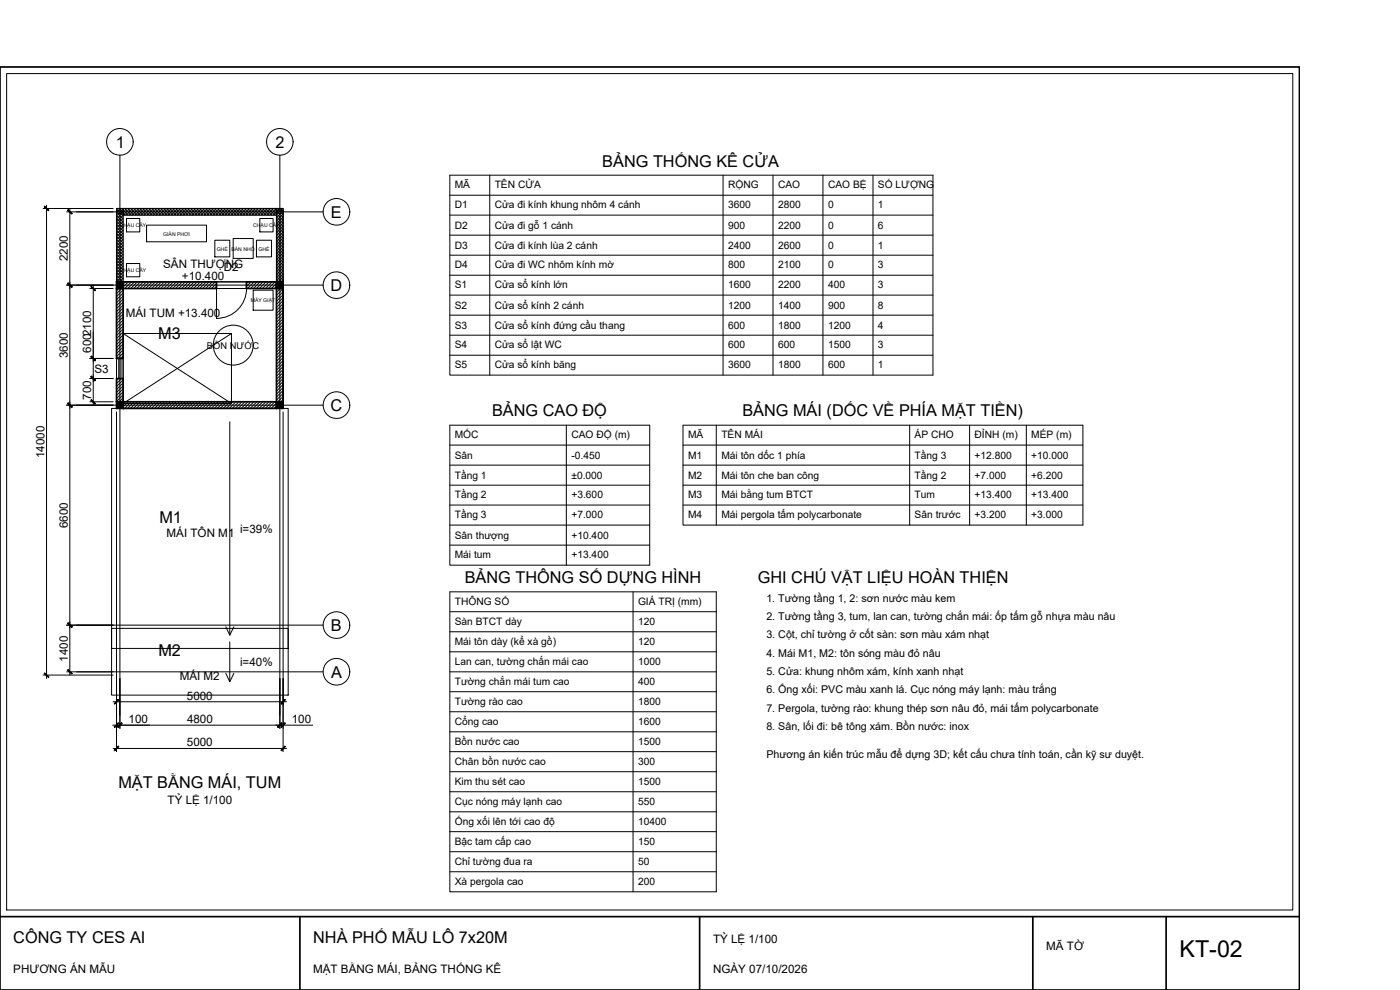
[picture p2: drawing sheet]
<svg xmlns="http://www.w3.org/2000/svg" width="420mm" height="297mm" viewBox="0 0 420 297" stroke-linecap="round" stroke-linejoin="round" font-family="sans-serif">
<!-- layer: TRUC -->
<g fill="none" stroke="#000" stroke-width=".3">
<path d="M36 46.6v168M84 46.6v168M23 63.6h74M23 85.5h74M23 121.6h74M23 187.6h74M23 201.6h74"/>
<circle cx="36" cy="42.6" r="4"/>
<circle cx="84" cy="42.6" r="4"/>
<circle cx="101" cy="63.6" r="4"/>
<circle cx="101" cy="85.6" r="4"/>
<circle cx="101" cy="121.6" r="4"/>
<circle cx="101" cy="187.6" r="4"/>
<circle cx="101" cy="201.6" r="4"/>
</g>
<!-- layer: SAN -->
<path d="M35 62.6h50v59.9h-50z" fill="none" stroke="#000" stroke-width=".3"/>
<!-- layer: SAN-LO -->
<path d="M37 100.1h32.5v21h-32.5zM37 100.1l32.5 21M69.5 100.1l-32.5 21" fill="none" stroke="#000" stroke-width=".3"/>
<!-- layer: TUONG -->
<path d="M35 86.6h2v21h-2zM37 84.6h28v2h-28zM74 84.6h9v2h-9zM83 86.6h2v34h-2zM35 113.6h2v7h-2zM37 120.6h46v1.9h-46z" fill="none" stroke="#000" stroke-width=".51"/>
<!-- layer: HATCH -->
<g fill="none" stroke="#000" stroke-width=".3">
<path d="M35 79.9l2 2M35 79l2 2M35 78.1l2 2M35 77.2l2 2M35 76.3l2 2M35 75.4l2 2M35 74.5l2 2M35 73.6l2 2M35 72.7l2 2M35 71.8l2 2M35 70.9l2 2M35 70l2 2"/>
<path d="M35 69.1l2 2M35 68.2l2 2M35 67.3l2 2M35 66.4l2 2M35 65.6l2 1.9M35 64.6l2 2.1M35 63.7l2 2M35 62.9l2 1.9M35.4 62.6l-.4 .4M35.6 62.6l2 1.9M36.3 62.6l-1.3 1.3M36.5 62.6l2 1.9"/>
<path d="M37 65.5l-2 2M37 66.4l-2 2M37 67.3l-2 2M37 68.2l-2 2M37 69.1l-2 2M37 70l-2 2M37 70.9l-2 2M37 71.8l-2 2M37 72.7l-2 2M37 73.6l-2 2M37 74.5l-2 1.9M37 75.3l-2 2.1"/>
<path d="M37 76.3l-2 2M37 77.2l-2 1.9M37 78l-2 2M37 78.9l-2 2.1M37 79.8l-2 2.1M37.2 62.6l-2.2 2.2M37.4 62.6l2 1.9M38.1 62.6l-3.1 3.1M38.3 62.6l2 1.9M39 62.6l-4 4M39.2 62.6l2 1.9M39.9 62.6l-2 1.9"/>
<path d="M40.1 62.6l2 1.9M40.8 62.6l-2 1.9M41 62.6l2 1.9M41.7 62.6l-2 1.9M41.9 62.6l2 1.9M42.6 62.6l-2 1.9M42.8 62.6l2 1.9M43.5 62.6l-2 1.9M43.6 62.6l2.1 1.9M44.4 62.6l-2 1.9M44.6 62.6l2 1.9M45.3 62.6l-2 1.9"/>
<path d="M45.5 62.6l2 1.9M46.2 62.6l-2 1.9M46.4 62.6l1.9 1.9M47.1 62.6l-2 1.9M47.2 62.6l2.1 1.9M48 62.6l-2 1.9M48.2 62.6l2 1.9M48.9 62.6l-2 1.9M49.1 62.6l2 1.9M49.8 62.6l-2 1.9M50 62.6l1.9 1.9M50.7 62.6l-2 1.9"/>
<path d="M50.8 62.6l2 1.9M51.6 62.6l-2 1.9M51.7 62.6l2.1 1.9M52.5 62.6l-2 1.9M52.7 62.6l2 1.9M53.4 62.6l-2 1.9M53.6 62.6l1.9 1.9M54.3 62.6l-2.1 1.9M54.4 62.6l2 1.9M55.2 62.6l-2 1.9M55.3 62.6l2.1 1.9M56 62.6l-1.9 1.9"/>
<path d="M56.2 62.6l2.1 1.9M56.9 62.6l-2 1.9M57.1 62.6l2 1.9M57.9 62.6l-2.1 1.9M58 62.6l2 1.9M58.8 62.6l-2 1.9M58.9 62.6l2 1.9M59.6 62.6l-1.9 1.9M59.8 62.6l2 1.9M60.5 62.6l-2 1.9M60.7 62.6l2 1.9M61.4 62.6l-2 1.9"/>
<path d="M61.6 62.6l2 1.9M62.4 62.6l-2.1 1.9M62.5 62.6l2 1.9M63.2 62.6l-1.9 1.9M63.4 62.6l2 1.9M64.1 62.6l-2 1.9M64.3 62.6l2 1.9M65 62.6l-2 1.9M65.2 62.6l2 1.9M66 62.6l-2.1 1.9M66.1 62.6l2 1.9M66.8 62.6l-2 1.9"/>
<path d="M67 62.6l2 1.9M67.7 62.6l-2 1.9M67.9 62.6l2 1.9M68.6 62.6l-2 1.9M68.8 62.6l2 1.9M69.5 62.6l-2 1.9M69.7 62.6l2 1.9M70.4 62.6l-2 1.9M70.6 62.6l2 1.9M71.3 62.6l-2 1.9M71.5 62.6l2 1.9M72.2 62.6l-2 1.9"/>
<path d="M72.4 62.6l2 1.9M73.1 62.6l-2 1.9M73.3 62.6l2 1.9M74 62.6l-2 1.9M74.2 62.6l2 1.9M74.9 62.6l-2 1.9M75.1 62.6l2 1.9M75.8 62.6l-2 1.9M76 62.6l2 1.9M76.7 62.6l-2 1.9M76.9 62.6l2 1.9M77.6 62.6l-2 1.9"/>
<path d="M77.8 62.6l2 1.9M78.5 62.6l-2 1.9M78.7 62.6l2 1.9M79.4 62.6l-2 1.9M79.6 62.6l2 1.9M80.3 62.6l-2 1.9M80.5 62.6l2 1.9M81.2 62.6l-2 1.9M81.4 62.6l3.6 3.6M82.1 62.6l-2 1.9M82.3 62.6l2.7 2.7M83 79.4l2 2"/>
<path d="M83 78.5l2 2M83 77.6l2 2M83 76.7l2 2M83 75.8l2 2M83 74.9l2 2M83 74l2 2M83 73.1l2 2M83 72.2l2 2M83 71.3l2 2M83 70.4l2 2M83 69.5l2 2M83 68.7l2 1.9"/>
<path d="M83 67.8l2 2M83 66.8l2 2.1M83 65.9l2 2M83 65.1l2 1.9M83 62.6l-2 1.9M83 62.6h.1M83.2 62.6l1.8 1.8M83.9 62.6l-2 1.9M84.1 62.6l.9 .8M84.8 62.6l-2 1.9M85 75l-2 1.9M85 79.4l-2 2"/>
<path d="M85 65.1l-2 2M85 66l-2 2M85 77.7l-2 2M85 78.6l-2 1.9M85 66.9l-2 2M85 67.8l-2 2M85 70.5l-2 2M85 71.4l-2 1.9M85 63.3l-2 2M85 64.2l-2 2M85 68.7l-2 2M85 69.6l-2 2"/>
<path d="M85 72.2l-2 2M85 73.1l-2 2.1M85 74.1l-2 2M85 75.8l-2 2M85 76.7l-2 2.1M35 84.4l.1 .2M35 83.5l1 1.1M35 82.6l1.9 2M35 81.7l2 2M35 80.8l2 2M35.6 86.6l-.6 .6M36.5 86.6l-1.5 1.5"/>
<path d="M37 88.8l-2 2M37 89.7l-2 2M37 93.3l-2 2M37 94.2l-2 2M37 96.9l-2 2M37 97.8l-2 2M37 87l-2 2M37 87.9l-2 2M37 90.6l-2 2M37 91.5l-2 2M37 92.4l-2 2M37 95.1l-2 2"/>
<path d="M37 96l-2 2M37 98.7l-2 2M37 99.6l-2 2M37 80.8l-2 1.9M37 81.6l-2 2M37 82.5l-2 2M37 83.4l-1.1 1.2M37 84.4l-.3 .2M37.6 84.6l-.6 .6M38.5 84.6l-1.5 1.5M39.5 84.6l-2.1 2M40.3 84.6l-1.9 2"/>
<path d="M41.2 84.6l-2 2M42.1 84.6l-2 2M43.1 84.6l-2.1 2M43.9 84.6l-1.9 2M44.8 84.6l-2 2M45.7 84.6l-2 2M46.6 84.6l-2 2M47.5 84.6l-2 2M48.4 84.6l-2 2M49.3 84.6l-2 2M50.2 84.6l-2 2M51.1 84.6l-2 2"/>
<path d="M52 84.6l-2 2M52.9 84.6l-2 2M53.8 84.6l-2 2M54.7 84.6l-2 2M55.6 84.6l-2 2M56.5 84.6l-2 2M57.4 84.6l-2 2M58.3 84.6l-2 2M59.2 84.6l-2 2M60.1 84.6l-2 2M61 84.6l-2 2M61.9 84.6l-2 2"/>
<path d="M62.8 84.6l-2 2M63.7 84.6l-2 2M64.6 84.6l-2 2M65 85.1l-1.5 1.5M65 86l-.6 .6M74.5 84.6l-.5 .4M75.4 84.6l-1.4 1.4M76.3 84.6l-2 2M77.2 84.6l-2 2M78.1 84.6l-2 2M79 84.6l-2 2M79.8 84.6l-1.9 2"/>
<path d="M80.8 84.6l-2.1 2M81.7 84.6l-2 2M82.5 84.6l-1.9 2M83 85l-1.6 1.6M83 85.9l-.7 .7M83 83.9l.7 .7M83 83l1.5 1.6M83 82.1l2 2M83 81.2l2 2M83 80.3l2 2M83.2 86.6l-.2 .2M84.2 86.6l-1.2 1.1"/>
<path d="M85 80.3l-2 2M85 83l-1.6 1.6M85 83.9l-.7 .7M85 87.5l-2 2M85 88.4l-2 2M85 92l-2 2M85 92.9l-2 2M85 95.6l-2 2M85 96.5l-2 2M85 97.4l-2 2M85 82.2l-2 1.9M85 86.6l-2 2"/>
<path d="M85 89.3l-2 2M85 90.2l-2 2M85 91.1l-2 2M85 93.8l-2 2M85 94.7l-2 2M85 98.3l-2 2M85 99.2l-2 2M85 81.2l-2 2.1M35.6 113.6l-.6 .6M36.5 113.6l-1.5 1.5M37 101.4l-2 2M37 102.3l-2 2"/>
<path d="M37 105.9l-1.7 1.7M37 106.8l-.8 .8M37 114l-2 2M37 114.9l-2 2M37 115.8l-2 2M37 116.7l-2 1.9M37 117.5l-2 2.1M37 118.5l-2 2M37 119.4l-1.2 1.2M37 100.5l-2 2M37 103.2l-2 2M37 104.1l-2 2"/>
<path d="M37 105l-2 2M85 100.1l-2 2M85 101.9l-2 2M85 104.6l-2 2M85 105.5l-2 2M85 108.2l-2 2M85 109.1l-2 2M85 110l-2 2M85 112.7l-2 2M85 113.6l-2 2M85 114.5l-2 1.9M85 117.2l-2 2"/>
<path d="M85 118.1l-2 1.9M85 101l-2 2M85 102.8l-2 2M85 103.7l-2 2M85 106.4l-2 2M85 107.3l-2 2M85 110.9l-2 2M85 111.8l-2 2M85 115.3l-2 2.1M85 116.3l-2 2M85 118.9l-1.6 1.7M85 119.9l-.7 .7"/>
<path d="M37 120.3l-.3 .3M37.5 120.6l-.5 .5M38.5 120.6l-1.5 1.4M39.4 120.6l-2 1.9M40.3 120.6l-2 1.9M41.1 120.6l-1.9 1.9M42 120.6l-2 1.9M43 120.6l-2.1 1.9M43.9 120.6l-2 1.9M44.7 120.6l-1.9 1.9M45.6 120.6l-2 1.9M46.6 120.6l-2.1 1.9"/>
<path d="M47.5 120.6l-2 1.9M48.3 120.6l-1.9 1.9M49.2 120.6l-2 1.9M50.1 120.6l-2 1.9M51.1 120.6l-2.1 1.9M51.9 120.6l-1.9 1.9M52.8 120.6l-2 1.9M53.7 120.6l-2 1.9M54.7 120.6l-2.1 1.9M55.5 120.6l-2 1.9M56.4 120.6l-2 1.9M57.3 120.6l-2 1.9"/>
<path d="M58.2 120.6l-2 1.9M59.1 120.6l-2 1.9M60 120.6l-2 1.9M60.9 120.6l-2 1.9M61.8 120.6l-2 1.9M62.7 120.6l-2 1.9M63.6 120.6l-2 1.9M64.5 120.6l-2 1.9M65.4 120.6l-2 1.9M66.3 120.6l-2 1.9M67.2 120.6l-2 1.9M68.1 120.6l-2 1.9"/>
<path d="M69 120.6l-2 1.9M69.9 120.6l-2 1.9M70.8 120.6l-2 1.9M71.7 120.6l-2 1.9M72.6 120.6l-2 1.9M73.5 120.6l-2 1.9M74.4 120.6l-2 1.9M75.3 120.6l-2 1.9M76.2 120.6l-2 1.9M77.1 120.6l-2 1.9M78 120.6l-2 1.9M78.9 120.6l-2 1.9"/>
<path d="M79.8 120.6l-2 1.9M80.7 120.6l-2 1.9M81.6 120.6l-2 1.9M82.5 120.6l-2 1.9M83 121l-1.6 1.5M83 121.9l-.7 .6"/>
</g>
<!-- layer: CUA -->
<path d="M65 86.6v-2h9v2h-9v9M74 86.5a9 9 0 0 1-9 9M35 107.6h2v6h-2zM35.6 107.6v6M36.3 107.6v6" fill="none" stroke="#000" stroke-width=".3"/>
<!-- layer: LAN-CAN -->
<path d="M35 62.6h2v22h-2zM37 62.6h46v1.9h-46zM83 62.6h2v22h-2z" fill="none" stroke="#000" stroke-width=".34"/>
<!-- layer: COT -->
<path d="M35 84.6h2v2h-2zM83 84.6h2v2h-2zM35 120.6h2v1.9h-2zM83 120.6h2v1.9h-2z" fill="none" stroke="#000" stroke-width=".51"/>
<g fill="#000" stroke="#000" stroke-width=".3">
<path d="M35 84.6l2 2v-2zM35 84.6l2 2h-2z"/>
<path d="M83 84.6l2 2v-2zM83 84.6l2 2h-2z"/>
<path d="M35 120.6l2 1.9v-1.9zM35 120.6l2 1.9h-2z"/>
<path d="M83 120.6l2 1.9v-1.9zM83 120.6l2 1.9h-2z"/>
</g>
<!-- layer: MAI -->
<path d="M35 84.6h50v37.9h-50zM33.5 122.5h53v72h-53zM69 126.6v64M33.5 188.5h53v20.1h-53zM67.8 188.1l1.2 2.5 1.2-2.5M69 192.6v11.9M67.8 202l1.2 2.5 1.2-2.5" fill="none" stroke="#000" stroke-width=".3"/>
<!-- layer: BON-NUOC -->
<circle cx="70" cy="103.6" r="6" fill="none" stroke="#000" stroke-width=".3"/>
<!-- layer: KIM-THU-SET -->
<g fill="none" stroke="#000" stroke-width=".3">
<circle cx="36" cy="63.5" r=".61"/>
<circle cx="84" cy="63.5" r=".61"/>
<circle cx="36" cy="85.5" r=".61"/>
<circle cx="84" cy="85.5" r=".61"/>
<circle cx="36" cy="121.5" r=".61"/>
<circle cx="84" cy="121.5" r=".61"/>
</g>
<!-- layer: NOI-THAT -->
<path d="M38 79.1h4v3.9h-4zM38 65.6h4v4h-4zM44 67.5h18v5h-18zM64.5 72.1h4.5v5h-4.5zM70 71.6h6v5.9h-6zM77 72.1h4.5v5h-4.5zM78 65.6h4v4h-4zM76 87.1h6v6h-6z" fill="none" stroke="#000" stroke-width=".3"/>
<!-- layer: KICH-THUOC -->
<g fill="none" stroke="#000" stroke-width=".3">
<path d="M13 62.6h21M14 61.6v142M20 63.6h14M21 62.6v140M20 85.5h14M27 86.6h7M28 99.6v14.9M28 85.5v23.1M27 113.6h7M27 107.6h7M28 112.6v9M20 121.6h14"/>
<path d="M27 120.6h7M35 123.6v101.9M85 123.6v101.9M20 187.6h14M13 202.6h21M20 201.6h14M33.8 217.6h11.1M34 210.6h52M35 217.6h50M36 203.6v15M82.8 217.6h11.1M84 203.6v15"/>
<path d="M34 224.6h52"/>
</g>
<g fill="#000" stroke="#000" stroke-width=".3">
<path d="M13.3 62l1.2 1.2 .1-.1zM13.4 61.9l1.2 1.2-1.3-1.1z"/>
<path d="M20.3 63l1.2 1.2 .1-.1zM20.3 63l.1-.1 1.2 1.2z"/>
<path d="M20.4 84.9l-.1 .1 1.3 1.1zM20.3 85l1.3 1.1-.1 .1z"/>
<path d="M20.3 85l1.2 1.2 .1-.1zM20.3 85l.1-.1 1.2 1.2z"/>
<path d="M27.3 86l1.2 1.2 .1-.1zM27.3 86l.1-.1 1.2 1.2z"/>
<path d="M27.3 120l1.3 1.1-1.2-1.2zM27.3 120l1.3 1.1-.1 .1z"/>
<path d="M27.4 112.9l-.1 .1 1.3 1.1zM27.3 113l1.3 1.1-.1 .1z"/>
<path d="M27.4 106.9l-.1 .1 1.3 1.1zM27.3 107l1.3 1.1-.1 .1z"/>
<path d="M27.3 113l1.2 1.2 .1-.1zM27.3 113l.1-.1 1.2 1.2z"/>
<path d="M27.3 107l1.2 1.2 .1-.1zM27.3 107l.1-.1 1.2 1.2z"/>
<path d="M20.3 121l1.3 1.1-1.2-1.2zM20.3 121l1.3 1.1-.1 .1z"/>
<path d="M20.3 121l1.2 1.2 .1-.1zM20.3 121l.1-.1 1.2 1.2z"/>
<path d="M20.4 186.9l-.1 .1 1.3 1.1zM20.3 187l1.3 1.1-.1 .1z"/>
<path d="M20.3 187l1.2 1.2 .1-.1zM20.3 187l.1-.1 1.2 1.2z"/>
<path d="M13.4 201.9l-.1 .1 1.3 1.1zM13.3 202l1.3 1.1-.1 .1z"/>
<path d="M20.4 200.9l-.1 .1 1.3 1.1zM20.3 201l1.3 1.1-.1 .1z"/>
<path d="M34.3 218.1l.1 .1 1.1-1.3zM35.5 216.9l.1 .1-1.2 1.2z"/>
<path d="M35.5 209.9l-1.1 1.3 1.2-1.2zM35.5 209.9l-1.1 1.3-.1-.1z"/>
<path d="M36.5 216.9l-1.1 1.3 1.2-1.2zM35.3 218.1l1.2-1.2-1.1 1.3z"/>
<path d="M36.5 216.9l-1.1 1.3 1.2-1.2zM35.3 218.1l1.2-1.2-1.1 1.3z"/>
<path d="M83.3 218.1l.1 .1 1.1-1.3zM84.5 216.9l.1 .1-1.2 1.2z"/>
<path d="M83.3 218.1l.1 .1 1.1-1.3zM84.5 216.9l.1 .1-1.2 1.2z"/>
<path d="M85.5 209.9l-1.2 1.2 .2 .1zM85.5 209.9l.1 .1-1.1 1.2z"/>
<path d="M85.5 216.9l-1 1.3 1.1-1.2zM85.5 216.9l-1 1.3-.2-.1z"/>
<path d="M35.5 223.9l-1.1 1.3 1.2-1.2zM34.3 225.1l1.2-1.2-1.1 1.3z"/>
<path d="M85.5 223.9l-1.2 1.2 .2 .1zM85.5 223.9l.1 .1-1.1 1.2z"/>
</g>
<!-- layer: BANG -->
<g fill="none" stroke="#000" stroke-width=".3">
<path d="M135 52.6h145v60h-145zM135 58.6h145M147 52.6v60M217 52.6v60M232 52.6v60M247 52.6v60M262 52.6v60M135 64.5h145M135 70.6h145M135 76.6h145M135 82.6h145M135 88.5h145"/>
<path d="M135 94.6h145M135 100.6h145M135 106.6h145M135 127.6h60v42h-60zM135 133.5h60M135 139.6h60M170 127.6v42M205 127.6h120v30h-120zM205 133.5h120M205 139.6h120M215 127.6v30M273 127.6v30"/>
<path d="M291 127.6v30M308 127.6v30M135 145.6h60M135 151.5h60M135 157.6h60M205 145.6h120M205 151.5h120M135 177.6h80v90h-80zM135 163.6h60M190 177.6v90M135 183.5h80M135 189.6h80"/>
<path d="M135 195.6h80M135 201.6h80M135 207.5h80M135 213.6h80M135 219.6h80M135 225.5h80M135 231.5h80M135 237.6h80M135 243.6h80M135 249.5h80M135 255.6h80M135 261.6h80"/>
</g>
<!-- layer: KHUNG -->
<path d="M0 20.1h390v276.9h-390zM0 275h390M90 275v22M210 275v22M310 275v22M350 275v22" fill="none" stroke="#000" stroke-width=".51"/>
<path d="M2 22.1h386v250.9h-386z" fill="none" stroke="#000" stroke-width=".3"/>
<text font-size="7" x="354" y="287">KT-02</text>
<g font-size="4.9">
<text x="34.8" y="44.3">1</text>
<text x="82.7" y="44.3">2</text>
<text x="180.8" y="50.2">BẢNG THỐNG KÊ CỬA</text>
<text x="99.3" y="65.3">E</text>
<text x="99.1" y="87.3">D</text>
<text x="47.5" y="101.8">M3</text>
<text x="99.2" y="123.3">C</text>
<text x="147.7" y="124.9">BẢNG CAO ĐỘ</text>
<text x="222.8" y="124.7">BẢNG MÁI (DỐC VỀ PHÍA MẶT TIỀN)</text>
<text x="47.8" y="156.8">M1</text>
<text x="139.5" y="174.9">BẢNG THÔNG SỐ DỰNG HÌNH</text>
<text x="227.4" y="174.9">GHI CHÚ VẬT LIỆU HOÀN THIỆN</text>
<text x="99.3" y="189.3">B</text>
<text x="47.5" y="196.8">M2</text>
<text x="99.4" y="203.3">A</text>
<text x="35.5" y="236.4">MẶT BẰNG MÁI, TUM</text>
<text x="4" y="283">CÔNG TY CES AI</text>
<text x="94" y="283">NHÀ PHỐ MẪU LÔ 7x20M</text>
</g>
<g font-size="3.5">
<text x="20.3" y="78.4" transform="rotate(-90 20.3 78.4)">2200</text>
<text x="49" y="80.3">SÂN THƯỢNG</text>
<text x="54.6" y="84">+10.400</text>
<text x="67.2" y="81.3">D2</text>
<text x="37.7" y="95.1">MÁI TUM +13.400</text>
<text x="20.3" y="107.4" transform="rotate(-90 20.3 107.4)">3600</text>
<text x="27.3" y="105.9" transform="rotate(-90 27.3 105.9)">6002100</text>
<text x="28.3" y="111.8">S3</text>
<text x="27.3" y="120" transform="rotate(-90 27.3 120)">700</text>
<text x="13.3" y="137.5" transform="rotate(-90 13.3 137.5)">14000</text>
<text x="20.3" y="158.4" transform="rotate(-90 20.3 158.4)">6600</text>
<text x="50" y="161.1">MÁI TÔN M1</text>
<text x="72.1" y="159.8">i=39%</text>
<text x="20.3" y="198.5" transform="rotate(-90 20.3 198.5)">1400</text>
<text x="72.1" y="199.8">i=40%</text>
<text x="53.9" y="204.1">MÁI M2</text>
<text x="56.1" y="209.9">5000</text>
<text x="38.6" y="216.9">100</text>
<text x="56.1" y="216.9">4800</text>
<text x="87.6" y="216.9">100</text>
<text x="56.1" y="223.9">5000</text>
<text x="50.3" y="241.3">TỶ LỆ 1/100</text>
<text x="214" y="283">TỶ LỆ 1/100</text>
<text x="314" y="285.1">MÃ TỜ</text>
<text x="4" y="292">PHƯƠNG ÁN MẪU</text>
<text x="94" y="292">MẶT BẰNG MÁI, BẢNG THỐNG KÊ</text>
<text x="214" y="292">NGÀY 07/10/2026</text>
</g>
<g font-size="3.2">
<text x="230" y="180.6">1. Tường tầng 1, 2: sơn nước màu kem</text>
<text x="230" y="186">2. Tường tầng 3, tum, lan can, tường chắn mái: ốp tấm gỗ nhựa màu nâu</text>
<text x="230" y="191.5">3. Cột, chỉ tường ở cốt sàn: sơn màu xám nhạt</text>
<text x="230" y="197">4. Mái M1, M2: tôn sóng màu đỏ nâu</text>
<text x="230" y="202.6">5. Cửa: khung nhôm xám, kính xanh nhạt</text>
<text x="230" y="208.1">6. Ống xối: PVC màu xanh lá. Cục nóng máy lạnh: màu trắng</text>
<text x="230" y="213.6">7. Pergola, tường rào: khung thép sơn nâu đỏ, mái tấm polycarbonate</text>
<text x="230" y="219.1">8. Sân, lối đi: bê tông xám. Bồn nước: inox</text>
<text x="230" y="227.6">Phương án kiến trúc mẫu để dựng 3D; kết cấu chưa tính toán, cần kỹ sư duyệt.</text>
</g>
<g font-size="3.1">
<text x="136.5" y="56.5">MÃ</text>
<text x="148.5" y="56.5">TÊN CỬA</text>
<text x="218.5" y="56.5">RỘNG</text>
<text x="233.5" y="56.5">CAO</text>
<text x="248.5" y="56.5">CAO BỆ</text>
<text x="263.5" y="56.5">SỐ LƯỢNG</text>
<text x="136.5" y="62.6">D1</text>
<text x="148.5" y="62.6">Cửa đi kính khung nhôm 4 cánh</text>
<text x="218.5" y="62.6">3600</text>
<text x="233.5" y="62.6">2800</text>
<text x="248.5" y="62.6">0</text>
<text x="263.5" y="62.6">1</text>
<text x="136.5" y="68.6">D2</text>
<text x="148.5" y="68.6">Cửa đi gỗ 1 cánh</text>
<text x="218.5" y="68.6">900</text>
<text x="233.5" y="68.6">2200</text>
<text x="248.5" y="68.6">0</text>
<text x="263.5" y="68.6">6</text>
<text x="136.5" y="74.6">D3</text>
<text x="148.5" y="74.6">Cửa đi kính lùa 2 cánh</text>
<text x="218.5" y="74.6">2400</text>
<text x="233.5" y="74.6">2600</text>
<text x="248.5" y="74.6">0</text>
<text x="263.5" y="74.6">1</text>
<text x="136.5" y="80.5">D4</text>
<text x="148.5" y="80.5">Cửa đi WC nhôm kính mờ</text>
<text x="218.5" y="80.5">800</text>
<text x="233.5" y="80.5">2100</text>
<text x="248.5" y="80.5">0</text>
<text x="263.5" y="80.5">3</text>
<text x="136.5" y="86.6">S1</text>
<text x="148.5" y="86.6">Cửa sổ kính lớn</text>
<text x="218.5" y="86.6">1600</text>
<text x="233.5" y="86.6">2200</text>
<text x="248.5" y="86.6">400</text>
<text x="263.5" y="86.6">3</text>
<text x="136.5" y="92.6">S2</text>
<text x="148.5" y="92.6">Cửa sổ kính 2 cánh</text>
<text x="218.5" y="92.6">1200</text>
<text x="233.5" y="92.6">1400</text>
<text x="248.5" y="92.6">900</text>
<text x="263.5" y="92.6">8</text>
<text x="136.5" y="98.6">S3</text>
<text x="148.5" y="98.6">Cửa sổ kính đứng cầu thang</text>
<text x="218.5" y="98.6">600</text>
<text x="233.5" y="98.6">1800</text>
<text x="248.5" y="98.6">1200</text>
<text x="263.5" y="98.6">4</text>
<text x="136.5" y="104.5">S4</text>
<text x="148.5" y="104.5">Cửa sổ lật WC</text>
<text x="218.5" y="104.5">600</text>
<text x="233.5" y="104.5">600</text>
<text x="248.5" y="104.5">1500</text>
<text x="263.5" y="104.5">3</text>
<text x="136.5" y="110.6">S5</text>
<text x="148.5" y="110.6">Cửa sổ kính băng</text>
<text x="218.5" y="110.6">3600</text>
<text x="233.5" y="110.6">1800</text>
<text x="248.5" y="110.6">600</text>
<text x="263.5" y="110.6">1</text>
<text x="136.5" y="131.6">MỐC</text>
<text x="171.5" y="131.6">CAO ĐỘ (m)</text>
<text x="206.5" y="131.6">MÃ</text>
<text x="216.5" y="131.6">TÊN MÁI</text>
<text x="274.5" y="131.6">ÁP CHO</text>
<text x="292.5" y="131.6">ĐỈNH (m)</text>
<text x="309.5" y="131.6">MÉP (m)</text>
<text x="136.5" y="137.6">Sân</text>
<text x="171.5" y="137.6">-0.450</text>
<text x="206.5" y="137.6">M1</text>
<text x="216.5" y="137.6">Mái tôn dốc 1 phía</text>
<text x="274.5" y="137.6">Tầng 3</text>
<text x="292.5" y="137.6">+12.800</text>
<text x="309.5" y="137.6">+10.000</text>
<text x="136.5" y="143.6">Tầng 1</text>
<text x="171.5" y="143.6">±0.000</text>
<text x="206.5" y="143.6">M2</text>
<text x="216.5" y="143.6">Mái tôn che ban công</text>
<text x="274.5" y="143.6">Tầng 2</text>
<text x="292.5" y="143.6">+7.000</text>
<text x="309.5" y="143.6">+6.200</text>
<text x="136.5" y="149.5">Tầng 2</text>
<text x="171.5" y="149.5">+3.600</text>
<text x="206.5" y="149.5">M3</text>
<text x="216.5" y="149.5">Mái bằng tum BTCT</text>
<text x="274.5" y="149.5">Tum</text>
<text x="292.5" y="149.5">+13.400</text>
<text x="309.5" y="149.5">+13.400</text>
<text x="136.5" y="155.6">Tầng 3</text>
<text x="171.5" y="155.6">+7.000</text>
<text x="206.5" y="155.6">M4</text>
<text x="216.5" y="155.6">Mái pergola tấm polycarbonate</text>
<text x="274.5" y="155.6">Sân trước</text>
<text x="292.5" y="155.6">+3.200</text>
<text x="309.5" y="155.6">+3.000</text>
<text x="136.5" y="161.6">Sân thượng</text>
<text x="171.5" y="161.6">+10.400</text>
<text x="136.5" y="167.5">Mái tum</text>
<text x="171.5" y="167.5">+13.400</text>
<text x="136.5" y="181.6">THÔNG SỐ</text>
<text x="191.5" y="181.6">GIÁ TRỊ (mm)</text>
<text x="136.5" y="187.6">Sàn BTCT dày</text>
<text x="191.5" y="187.6">120</text>
<text x="136.5" y="193.6">Mái tôn dày (kể xà gồ)</text>
<text x="191.5" y="193.6">120</text>
<text x="136.5" y="199.5">Lan can, tường chắn mái cao</text>
<text x="191.5" y="199.5">1000</text>
<text x="136.5" y="205.6">Tường chắn mái tum cao</text>
<text x="191.5" y="205.6">400</text>
<text x="136.5" y="211.6">Tường rào cao</text>
<text x="191.5" y="211.6">1800</text>
<text x="136.5" y="217.6">Cổng cao</text>
<text x="191.5" y="217.6">1600</text>
<text x="136.5" y="223.5">Bồn nước cao</text>
<text x="191.5" y="223.5">1500</text>
<text x="136.5" y="229.6">Chân bồn nước cao</text>
<text x="191.5" y="229.6">300</text>
<text x="136.5" y="235.6">Kim thu sét cao</text>
<text x="191.5" y="235.6">1500</text>
<text x="136.5" y="241.5">Cục nóng máy lạnh cao</text>
<text x="191.5" y="241.5">550</text>
<text x="136.5" y="247.6">Ống xối lên tới cao độ</text>
<text x="191.5" y="247.6">10400</text>
<text x="136.5" y="253.6">Bậc tam cấp cao</text>
<text x="191.5" y="253.6">150</text>
<text x="136.5" y="259.6">Chỉ tường đua ra</text>
<text x="191.5" y="259.6">50</text>
<text x="136.5" y="265.5">Xà pergola cao</text>
<text x="191.5" y="265.5">200</text>
</g>
<text font-size="2.8" x="62.1" y="104.8">BỒN NƯỚC</text>
<g font-size="1.5">
<text x="36" y="68.1">CHẬU CÂY</text>
<text x="49" y="70.7">GIÀN PHƠI</text>
<text x="76" y="68.1">CHẬU CÂY</text>
<text x="65.1" y="75.3">GHẾ</text>
<text x="69.5" y="75.3">BÀN NHỎ</text>
<text x="77.6" y="75.3">GHẾ</text>
<text x="36" y="81.6">CHẬU CÂY</text>
<text x="75.3" y="90.6">MÁY GIẶT</text>
</g>
</svg>
